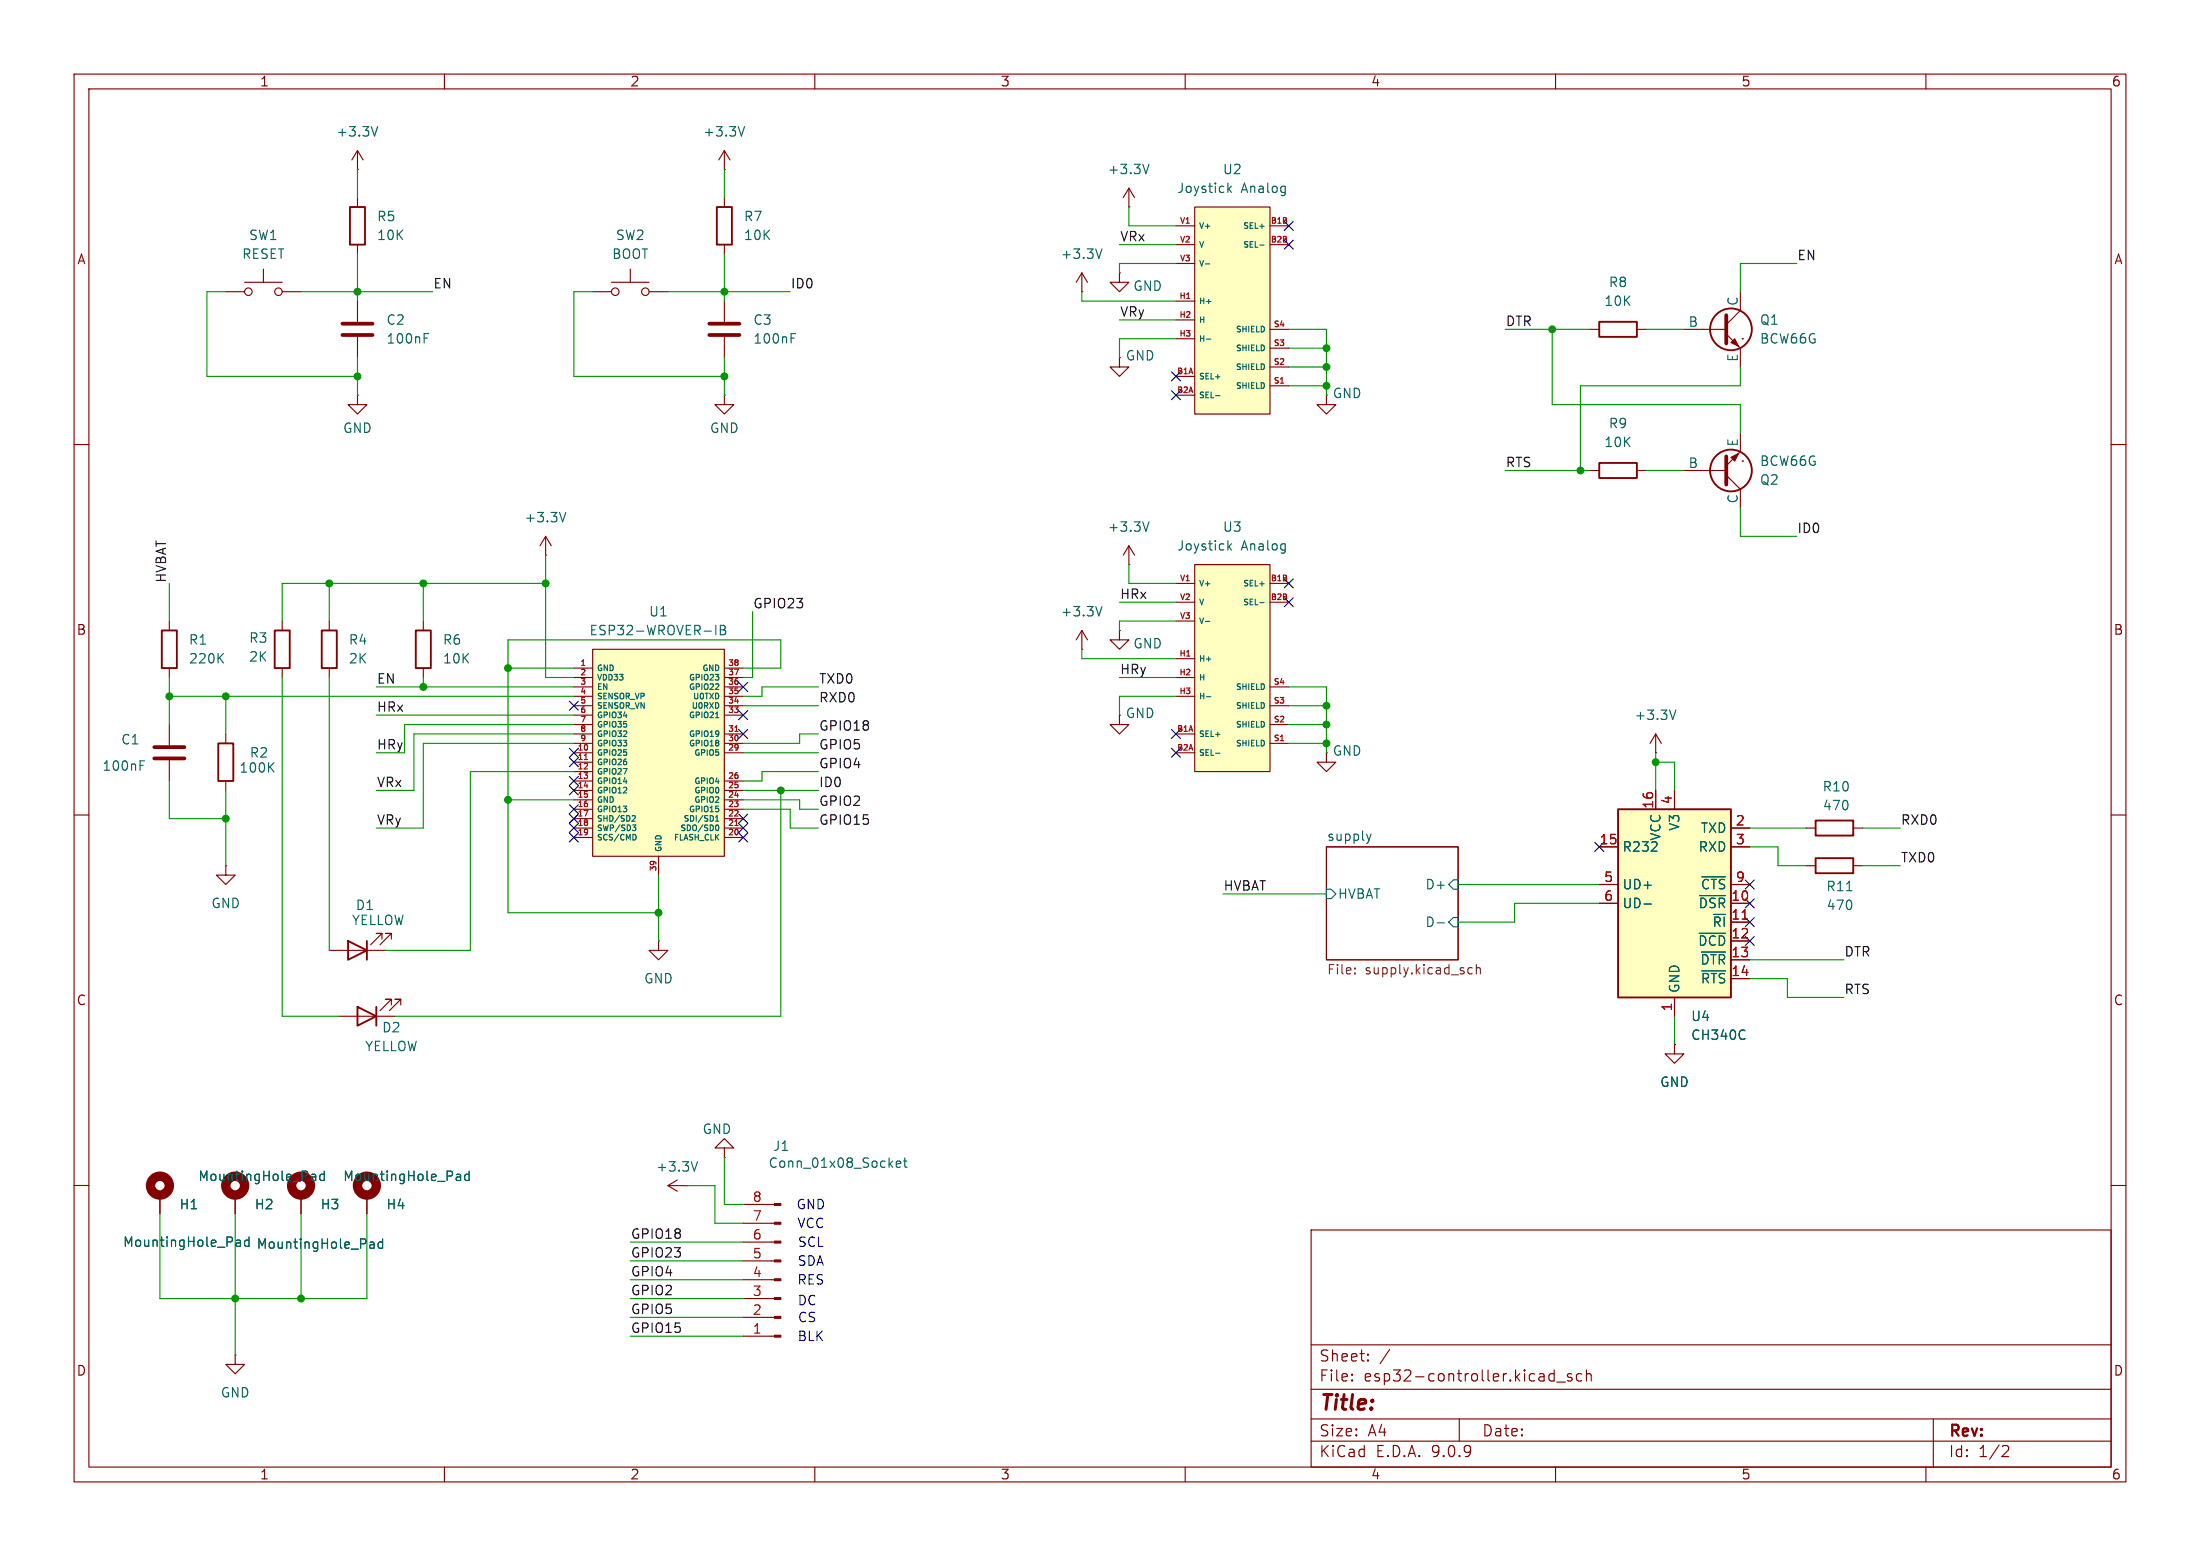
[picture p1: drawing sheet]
<svg xmlns="http://www.w3.org/2000/svg" width="297mm" height="210mm" viewBox="0 0 297 210" stroke-linecap="round" stroke-linejoin="round" font-family="sans-serif">
<g fill="none" stroke="#840000" stroke-width=".15">
<path d="M10 10h277v190h-277zM12 12h273v186h-273zM60 10v2M110 10v2M160 10v2M210 10v2M260 10v2M10 60h2M285 60h2M10 110h2M179.1 114.3h17.7v15.2h-17.7zM285 110h2"/>
<path d="M10 160h2M177 166h108v32h-108zM285 160h2M60 198v2M110 198v2M160 198v2M177 194.5h108M177 191.5h108M177 187.5h108M177 181.5h108M182.5 186.3h.1l-.1 .1M182.5 186.3v.1"/>
<path d="M182.5 185.5v.1M182.5 185.5h.1l-.1 .1M184.7 183.6v.1M184.7 183.6h-.1l.1 .1M184.7 182.8v.1M184.7 182.8h-.1l.1 .1M187.6 182.1l-1.3 2M197 191.5v3M209.4 185.4l.4 .1M209.8 184.9v1.5M209.8 186.3l-.4 .1M210 198v2"/>
<path d="M210.2 186.5h1.1M212.2 185.5l-.4-.1-.2 .2 .1 .2 .5 .2v.1v.2l-.2 .1-.4-.1M213.5 185.5l-.4-.1-.3 .3v.4l.2 .2 .1 .1 .4-.1M214.2 185.5a.37 .37 0 0 1 .6 .1v.8M214.2 184.9v1.5M260 198v2M261 191.5v6.5M270.5 195.1l.5 .1a.41 .41 0 0 1 .1 .5l-.9 .9h1"/>
</g>
<path d="M184.5 112.6l.3 .8M184.8 113.4l-.1 .3M185.1 112.6l-.3 .8M196.2 118.7h.6v1.3h-.6l-.6-.6zM179.1 120h.6l.6 .7-.6 .6h-.6zM194 124.6h1M196.2 123.8h.6v1.3h-.6l-.6-.6z" fill="none" stroke="#006464" stroke-width=".15"/>
<path d="M182.9 131.3v.1M182.9 130.7v.1M198.2 131.3l.2 .1h.4M198.8 130.7l-.4-.1-.2 .1M199.3 130.7l.2-.1 .3 .1 .1 .7M199.3 130.2v1.2" fill="none" stroke="#725600" stroke-width=".15"/>
<path d="M161.3 76.2h10.1v27.9h-10.1z" fill="#ffffc2"/>
<g fill="none" stroke="#840000" stroke-width=".15">
<path d="M151.1 48.3v1.2h1.3l-1.3 1.3-1.2-1.3h1.2M151.1 48.3h.1M158.7 78.7h2.6M161.3 76.2h10.1v27.9h-10.1zM171.4 78.7h2.6M146 87.6h.1M146 85.1l-.7 1.3M146 85.1l.8 1.3M146 85.1v2.5M151.1 85.1v1.3h1.3l-1.3 1.2-1.2-1.2h1.2M151.1 85.1h.1M151.1 96.5v1.3h1.3l-1.3 1.3-1.2-1.3h1.2"/>
<path d="M151.1 96.5h.1M158.7 81.3h2.6M158.7 83.8h2.6M158.7 88.9h2.6M158.7 91.4h2.6M158.7 94h2.6M158.7 99.1h2.6M171.4 81.3h2.6M171.4 92.7h2.6M171.4 95.3h2.6M171.4 97.8h2.6M223.5 99.1l-.7 1.2"/>
<path d="M223.5 99.1l.8 1.2M223.5 99.1v2.5M158.7 101.6h2.6M171.4 100.3h2.6M223.5 101.6h.1"/>
</g>
<path d="M165.8 73v1.2M165.9 73.8l.3 .4M166.2 73.4l-.4 .5M170.1 78.8h.6M148.8 81.9l-.5 1.2M162.7 83.9h.6M162.9 94h.6M170.1 81.3h.6M226.2 95.8l-.4 1.3M164.1 101.7h.6" fill="none" stroke="#006464" stroke-width=".15"/>
<path d="M160.2 88.5h.4" fill="none" stroke="#a90000" stroke-width=".15"/>
<path d="M218.4 109.2h15.3v25.4h-15.3z" fill="#ffffc2"/>
<path d="M47.2 27.9h2.1v5.1h-2.1zM21.8 85.1h2.1v5.1h-2.1zM37.1 85.1h2v5.1h-2zM43.4 85.1h2.1v5.1h-2.1zM56.1 85.1h2.1v5.1h-2.1zM29.5 100.3h2v5.1h-2zM218.4 109.2h15.3v25.4h-15.3zM245.1 110.7h5.1v2.1h-5.1zM245.1 115.8h5.1v2.1h-5.1z" fill="none" stroke="#840000" stroke-width=".25"/>
<g fill="none" stroke="#840000" stroke-width=".15">
<path d="M48.3 22.9h.1M48.3 20.3l-.8 1.3M48.3 20.3l.7 1.3M48.3 20.3v2.6M48.3 26.7v1.2M48.3 33v1.3M146 39.4h.1M146 36.8l-.7 1.3M146 36.8l.8 1.3M146 36.8v2.6M151.1 36.8v1.3h1.3l-1.3 1.3-1.2-1.3h1.2M151.1 36.8h.1"/>
<path d="M152.4 27.9h.1M152.4 25.4v2.5M152.4 25.4l-.8 1.3M152.4 25.4l.8 1.3M48.3 40.6v2.8M48.3 45.5v2.8M97.8 53.3v1.3h1.3l-1.3 1.3-1.3-1.3h1.3M97.8 53.3h.1M97.8 40.6v2.8M97.8 45.5v2.8M179.1 53.3v1.3h1.2l-1.2 1.3-1.3-1.3h1.3M179.1 53.3h.1"/>
<path d="M152.4 76.2h.1M152.4 73.7l-.8 1.2M152.4 73.7l.8 1.2M152.4 73.7v2.5M22.9 83.8v1.3M22.9 90.2v1.2M22.9 97.8v2.8M30.5 99.1v1.2M38.1 83.8v1.3M38.1 90.2v1.2M44.4 83.8v1.3M44.4 90.2v1.2"/>
<path d="M57.1 83.8v1.3M57.1 90.2v1.2M22.9 102.6v2.8M30.5 105.4v1.3M179.1 101.6v1.3h1.2l-1.2 1.2-1.3-1.2h1.3M179.1 101.6h.1M215.9 114.3h2.5M215.9 119.4h2.5M223.5 106.7v2.5M226.1 106.7v2.5M233.7 114.3h2.5M233.7 119.4h2.5"/>
<path d="M233.7 111.8h2.5M243.8 111.8h1.3M243.8 116.8h1.3M250.2 111.8h1.3M250.2 116.8h1.3M215.9 121.9h2.5M226.1 134.6v2.6M233.7 121.9h2.5M233.7 124.5h2.5M233.7 127h2.5M233.7 129.5h2.5M233.7 132.1h2.5"/>
<path d="M31.7 161.3v2.5M40.6 161.3v2.5"/>
</g>
<g fill="none" stroke="#006464" stroke-width=".15">
<path d="M51 17.1l-.4 1.3M148.8 33.6l-.5 1.3M155.1 22.2l-.4 1.2M57.3 45.6h.4M57.3 45h.6M106.8 45.6h.4M106.8 45h.6M155.1 70.4l-.4 1.3M29.6 88.8l.6 .7M30.2 88.2l-.8 .7M18.9 103.3h.4M18.9 102.7h.6"/>
<path d="M36.4 103.5l.6 .7M37 102.9l-.7 .8M229.8 118.3h3.1M222 122h.9M229.4 126h3.5M229.4 120.9h3.5M229.7 128.5h3.2M229.8 131h3.1M235.5 139.1h.1M249.3 120.2h.7M42.2 158.5h.4v.8M42.6 159.3h-.4"/>
<path d="M42.6 158.8h-.4M43.8 158.5h-.4l-.2 .2v.4l.1 .2h.5M43.8 158.1v1.2M235.6 140.2h-.1M50.1 167.6l.3 .1 .1 .8M50.5 168.4l-.4 .1M50.5 167.9l-.4 .1M51.6 167.7l-.3-.1-.3 .3v.3l.2 .2h.4M51.6 167.2v1.3"/>
</g>
<path d="M235.2 124h.7" fill="none" stroke="#a90000" stroke-width=".15"/>
<g fill="none" stroke="#840000" stroke-width="1.3">
<circle cx="31.7" cy="160" r="1.27"/>
<circle cx="40.6" cy="160" r="1.27"/>
</g>
<path d="M46.2 43.7h4.1M46.2 45.2h4.1M95.8 43.7h4M95.8 45.2h4M20.8 100.8h4.1M20.8 102.4h4.1" fill="none" stroke="#840000" stroke-width=".51"/>
<path d="M161.3 27.9h10.1v28h-10.1z" fill="#ffffc2"/>
<g fill="none" stroke="#840000" stroke-width=".15">
<path d="M158.7 30.5h2.6M158.7 33h2.6M158.7 35.6h2.6M161.3 27.9h10.1v28h-10.1zM171.4 30.5h2.6M171.4 33h2.6M158.7 40.6h2.6M158.7 43.2h2.6M158.7 45.7h2.6M158.7 50.8h2.6M158.7 53.3h2.6M171.4 44.5h2.6"/>
<path d="M171.4 47h2.6M171.4 49.5h2.6M171.4 52.1h2.6M44.4 128.3h7.7M45.7 137.2h7.6M51.6 126.7v-.7h-.8h.8l-1.6 1.5M52.8 135.6v-.7h-.7h.7l-1.5 1.5M52.8 126.7v-.7h-.7h.7l-1.5 1.5M54.1 135.6v-.7h-.8h.8l-1.5 1.5M88.9 127v1.3h1.3l-1.3 1.2-1.3-1.2h1.3M88.9 127h.1M91.4 159.3l-1.2 .7"/>
<path d="M97.8 154.9h1.3l-1.3-1.2-1.3 1.2h1.3v1.3M97.8 156.2h.1M49.5 161.3v2.5M90.2 160l1.2 .8M90.2 160h2.5M92.7 160h.1M100.3 177.8h4.2M100.3 175.3h4.2M100.3 172.7h4.2M100.3 170.2h4.2M100.3 167.6h4.2M100.3 165.1h4.2"/>
<path d="M100.3 162.6h4.2M100.3 180.3h4.2"/>
</g>
<g fill="none" stroke="#006464" stroke-width=".15">
<path d="M162.7 35.6h.6M165.8 24.7v1.3M165.9 25.5l.3 .5M166.2 25.1l-.4 .5M170.1 30.5h.6M170.1 33.1h.6M162.9 45.8h.6M164.1 53.4h.6M61.8 158.5h.3l.1 .8M62.2 159.3h-.4M62.2 158.8h-.4M63.3 158.5h-.3l-.3 .2v.4l.1 .2h.5"/>
<path d="M63.3 158.1v1.2M94.2 156.8l-.5 1.3M121 157.1l.6-.1-.1-.2-.3-.1-.2 .2 .1 .6h.4M122 156.7h.4M122.1 156.3v1.1l.1 .1 .2 .1"/>
</g>
<path d="M160.2 40.3h.4" fill="none" stroke="#a90000" stroke-width=".15"/>
<path d="M47 127l2.5 1.3-2.5 1.2zM48.3 135.9l2.5 1.3-2.5 1.2zM49.5 127v2.5M50.8 135.9v2.5" fill="none" stroke="#840000" stroke-width=".25"/>
<circle cx="49.5" cy="160" r="1.27" fill="none" stroke="#840000" stroke-width="1.3"/>
<g fill="#840000" stroke="#840000" stroke-width=".15">
<path d="M104.5 180.2h.9v.3h-.9z"/>
<path d="M104.5 177.7h.9v.2h-.9z"/>
<path d="M104.5 175.1h.9v.3h-.9z"/>
<path d="M104.5 172.6h.9v.2h-.9z"/>
<path d="M104.5 170.1h.9v.2h-.9z"/>
<path d="M104.5 167.5h.9v.3h-.9z"/>
<path d="M104.5 165h.9v.2h-.9z"/>
<path d="M104.5 162.4h.9v.3h-.9z"/>
</g>
<path d="M80 87.6h17.8v28h-17.8z" fill="#ffffc2"/>
<g fill="none" stroke="#840000" stroke-width=".15">
<path d="M30.5 39.4h2.5M33 38.1h5.1M35.6 36.3v1.8M38.1 39.4h2.5M80 39.4h2.5M82.5 38.1h5.1M85.1 36.3v1.8M87.6 39.4h2.6M97.8 22.9h.1M97.8 20.3l-.8 1.3M97.8 20.3l.8 1.3M97.8 20.3v2.6"/>
<path d="M97.8 26.7v1.2M97.8 33v1.3M234.9 39.4v2.5l-1.9 1.9M48.3 53.3v1.3h1.2l-1.2 1.3-1.3-1.3h1.3M48.3 53.3h.1M214.6 44.5h1.3M221 44.5h1.2M227.3 44.5h5.7M233 45.1l1.9 1.9v2.5M234.9 58.4v2.6l-1.9 1.9M235.2 45.7h.1M73.7 74.9h.1"/>
<path d="M73.7 72.4l-.8 1.3M73.7 72.4l.7 1.3M73.7 72.4v2.5M214.6 63.5h1.3M221 63.5h1.2M227.3 63.5h5.7M233 64.1l1.9 1.9v2.6M235.2 62.2h.1M77.5 90.2h2.5M77.5 91.4h2.5M77.5 92.7h2.5M77.5 94h2.5"/>
<path d="M77.5 95.3h2.5M77.5 96.5h2.5M77.5 97.8h2.5M77.5 99.1h2.5M80 87.6h17.8v28h-17.8zM97.8 90.2h2.5M97.8 91.4h2.5M97.8 92.7h2.5M97.8 94h2.5M97.8 95.3h2.5M97.8 96.5h2.5M97.8 99.1h2.5"/>
<path d="M30.5 116.8v1.3h1.2l-1.2 1.3-1.3-1.3h1.3M30.5 116.8h.1M77.5 100.3h2.5M77.5 101.6h2.5M77.5 102.9h2.5M77.5 104.1h2.5M77.5 105.4h2.5M77.5 106.7h2.5M77.5 108h2.5M77.5 109.2h2.5M77.5 110.5h2.5M77.5 111.8h2.5"/>
<path d="M77.5 113h2.5M88.9 115.6v2.5M97.8 100.3h2.5M97.8 101.6h2.5M97.8 105.4h2.5M97.8 106.7h2.5M97.8 108h2.5M97.8 109.2h2.5M97.8 110.5h2.5M97.8 111.8h2.5M97.8 113h2.5M215.9 114.3h2.5"/>
<path d="M215.9 119.4h2.5M223.5 106.7v2.5M226.1 106.7v2.5M233.7 111.8h2.5M233.7 114.3h2.5M233.7 119.4h2.5M215.9 121.9h2.5M226.1 134.6v2.6M233.7 121.9h2.5M233.7 124.5h2.5M233.7 127h2.5M233.7 129.5h2.5"/>
<path d="M233.7 132.1h2.5M226.1 141v1.2h1.2l-1.2 1.3-1.3-1.3h1.3M226.1 141h.1M21.6 161.3v2.5M31.7 161.3v2.5M40.6 161.3v2.5M49.5 161.3v2.5M31.7 182.9v1.3h1.3l-1.3 1.2-1.2-1.2h1.2M31.7 182.9h.1"/>
<circle cx="33.5" cy="39.4" r=".51"/>
<circle cx="37.6" cy="39.4" r=".51"/>
<circle cx="83.1" cy="39.4" r=".51"/>
<circle cx="87.1" cy="39.4" r=".51"/>
</g>
<path d="M99.2 98.7h.4M78.9 102.5h.4M99.2 111.4h.4M235.2 124h.7" fill="none" stroke="#a90000" stroke-width=".15"/>
<g fill="none" stroke="#006464" stroke-width=".15">
<path d="M100.5 17.1l-.4 1.3M76.4 69.2l-.4 1.2M96.6 96.9h.4M96.6 84.4v1.3M97 91.4v.3M97 92.4v.2l-.4 .5h.4M97 98.7v.5M97 100v.2M97 91l-.2 .3M97 99h.1M97.2 84.4h.5l.2 .1v.3l-.2 .2a.34 .34 0 0 1 .3 .3 .34 .34 0 0 1-.3 .4h-.5zM97.2 85h.5"/>
<path d="M85.4 110.1h.2l.2 .2-.5 .5h.5M85.4 111.3h.4l-.2 .3 .2 .1v.3l-.1 .1h-.2M85.6 112.6a.41 .41 0 0 1 .3 .4 .41 .41 0 0 1-.3 .4M96.6 110.8h.4M96.6 111.5l.2-.2a.41 .41 0 0 1 .2 .4 .41 .41 0 0 1-.2 .4l-.2-.1M96.7 110.2l-.1 .1M96.8 110.1v.7M97 100.3v.3M97 109.2v.3M229.8 118.3h3.1M222 122h.9M229.4 126h3.5"/>
<path d="M229.4 120.9h3.5M229.7 128.5h3.2M229.8 131h3.1M235.5 139.1h.1M42.2 158.5h.4v.8M42.6 159.3h-.4M42.6 158.8h-.4M43.8 158.5h-.4l-.2 .2v.4l.1 .2h.5M43.8 158.1v1.2M61.8 158.5h.3l.1 .8M62.2 159.3h-.4M62.2 158.8h-.4"/>
<path d="M63.3 158.5h-.3l-.3 .2v.4l.1 .2h.5M63.3 158.1v1.2M235.6 140.2h-.1M32 167.4h.3l.2 .2v.6M32.5 168.2h-.5M32.5 167.7h-.5M33.6 167.4h-.3l-.3 .2v.4l.1 .2h.5M33.6 166.9v1.3M50.1 167.6l.3 .1 .1 .8M50.5 168.4l-.4 .1M50.5 167.9l-.4 .1M51.6 167.7l-.3-.1-.3 .3v.3l.2 .2h.4"/>
<path d="M51.6 167.2v1.3"/>
</g>
<path d="M233 42.5v3.9M233 61.6v3.8" fill="none" stroke="#840000" stroke-width=".51"/>
<g fill="none" stroke="#840000" stroke-width=".25">
<path d="M96.8 27.9h2v5.1h-2zM215.9 43.4h5.1v2.1h-5.1zM215.9 62.5h5.1v2h-5.1z"/>
<circle cx="233.7" cy="44.4" r="2.82"/>
<circle cx="233.7" cy="63.5" r="2.82"/>
</g>
<g fill="#840000" stroke="#840000" stroke-width=".15">
<path d="M233.7 61.7l1-.5-.5 1z"/>
<path d="M233.7 46.2l.5-.5 .5 1z"/>
</g>
<circle cx="21.6" cy="160" r="1.27" fill="none" stroke="#840000" stroke-width="1.3"/>
<g fill="none" stroke="#009600" stroke-width=".15">
<path d="M30.5 39.4h-2.6v11.4h20.4M40.6 39.4h17.8M48.3 22.9v3.8M48.3 34.3v6.3M80 39.4h-2.5v11.4h20.3M90.2 39.4h16.5M97.8 22.9v3.8M97.8 34.3v6.3M146 39.4v1.2h12.7M151.1 33h7.6M152.4 27.9v2.6h6.3M158.7 35.6h-7.6v1.2"/>
<path d="M242.6 35.6h-7.7v3.8M48.3 48.3v5M97.8 48.3v5M151.1 43.2h7.6M158.7 45.7h-7.6v2.6M174 44.5h5.1v8.8M174 47h5.1M174 49.5h5.1M174 52.1h5.1M203.2 44.5h11.4M209.5 44.5v10.1h25.4v3.8M222.2 44.5h5.1"/>
<path d="M234.9 49.5v2.6h-21.5v11.4M22.9 78.7v5.1M44.4 78.7v5.1M57.1 78.7v5.1M73.7 74.9v16.5h3.8M73.7 78.7h-35.6v5.1M152.4 76.2v2.5h6.3M203.2 63.5h11.4M222.2 63.5h5.1M234.9 68.6v3.8h7.7M22.9 94h54.6M22.9 91.4v6.4"/>
<path d="M30.5 94v5.1M38.1 91.4v45.8h7.6M44.4 91.4v36.9M50.8 92.7h26.7M50.8 96.5h26.7M57.1 91.4v1.3M68.6 90.2h8.9M77.5 99.1h-21.6v7.6h-5.1M77.5 97.8h-22.9v3.8h-3.8M100.3 90.2h5.1v-3.8h-36.8v36.8h20.3M100.3 95.3h10.2M101.6 82.6v8.8h-1.3"/>
<path d="M110.5 92.7h-7.6v1.3h-2.6M110.5 99.1h-2.6v1.2h-7.6M146 87.6v1.3h12.7M151.1 91.4h7.6M151.1 81.3h7.6M158.7 94h-7.6v2.5M158.7 83.8h-7.6v1.3M174 92.7h5.1v8.9M174 97.8h5.1M174 95.3h5.1M22.9 105.4v5.1h7.6M30.5 106.7v10.1"/>
<path d="M68.6 108h8.9M77.5 104.1h-14v24.2h-11.4M77.5 100.3h-20.4v11.5h-6.3M88.9 118.1v8.9M100.3 108h7.6v1.2h2.6M100.3 106.7h10.2M100.3 109.2h6.4v2.6h3.8M100.3 101.6h10.2M105.4 106.7v30.5h-52.1M110.5 104.1h-7.6v1.3h-2.6M174 100.3h5.1M196.8 119.4h19.1"/>
<path d="M223.5 101.6v5.1M223.5 102.9h2.6v3.8M236.2 111.8h7.6M236.2 114.3h3.8v2.5h3.8M251.5 111.8h5M251.5 116.8h5M165.1 120.7h14M215.9 121.9h-11.4v2.6h-7.7M226.1 137.2v3.8M236.2 132.1h5.1v2.5h7.6M236.2 129.5h12.7M97.8 156.2v6.4h2.5"/>
<path d="M21.6 163.8v11.5h27.9v-11.5M31.7 163.8v19.1M40.6 163.8v11.5M85.1 175.3h15.2M85.1 172.7h15.2M85.1 177.8h15.2M85.1 167.6h15.2M85.1 170.2h15.2M92.7 160h3.8v5.1h3.8M85.1 180.3h15.2"/>
</g>
<g fill="none" stroke="#000084" stroke-width=".15">
<path d="M173.4 32.4l1.2 1.2M173.4 29.9l1.2 1.2M174.6 32.4l-1.2 1.2M174.6 29.9l-1.2 1.2M158.1 52.7l1.3 1.2M158.1 50.2l1.3 1.2M159.4 52.7l-1.3 1.2M159.4 50.2l-1.3 1.2M173.4 78.1l1.2 1.2M174.6 78.1l-1.2 1.2M76.9 94.6l1.2 1.3M78.1 94.6l-1.2 1.3"/>
<path d="M99.7 95.9l1.2 1.2M99.7 98.5l1.2 1.2M99.7 92.1l1.2 1.2M100.9 95.9l-1.2 1.2M100.9 98.5l-1.2 1.2M100.9 92.1l-1.2 1.2M158.1 98.5l1.3 1.2M159.4 98.5l-1.3 1.2M173.4 80.7l1.2 1.2M174.6 80.7l-1.2 1.2M76.9 112.4l1.2 1.2M76.9 109.9l1.2 1.2"/>
<path d="M76.9 111.2l1.2 1.2M76.9 108.6l1.2 1.2M76.9 104.8l1.2 1.2M76.9 106.1l1.2 1.2M76.9 102.3l1.2 1.2M76.9 101l1.2 1.2M78.1 112.4l-1.2 1.2M78.1 109.9l-1.2 1.2M78.1 111.2l-1.2 1.2M78.1 108.6l-1.2 1.2M78.1 104.8l-1.2 1.2M78.1 106.1l-1.2 1.2"/>
<path d="M78.1 102.3l-1.2 1.2M78.1 101l-1.2 1.2M99.7 111.2l1.2 1.2M99.7 112.4l1.2 1.2M99.7 109.9l1.2 1.2M100.9 111.2l-1.2 1.2M100.9 112.4l-1.2 1.2M100.9 109.9l-1.2 1.2M158.1 101l1.3 1.2M159.4 101l-1.3 1.2M215.3 113.7l1.2 1.2M216.5 113.7l-1.2 1.2"/>
<path d="M235.6 118.8l1.2 1.2M236.8 118.8l-1.2 1.2M235.6 121.3l1.2 1.2M235.6 126.4l1.2 1.2M235.6 123.9l1.2 1.2M236.8 121.3l-1.2 1.2M236.8 126.4l-1.2 1.2M236.8 123.9l-1.2 1.2"/>
</g>
<g fill="#009600" stroke="#009600" stroke-width=".15">
<circle cx="179.1" cy="95.3" r=".46"/>
<circle cx="179.1" cy="100.3" r=".46"/>
<circle cx="179.1" cy="97.8" r=".46"/>
<circle cx="105.4" cy="106.7" r=".46"/>
<circle cx="88.9" cy="123.2" r=".46"/>
<circle cx="223.5" cy="102.9" r=".46"/>
<circle cx="179.1" cy="49.5" r=".46"/>
<circle cx="179.1" cy="52.1" r=".46"/>
<circle cx="179.1" cy="47" r=".46"/>
<circle cx="213.4" cy="63.5" r=".46"/>
<circle cx="209.5" cy="44.5" r=".46"/>
<circle cx="68.6" cy="108" r=".46"/>
<circle cx="68.6" cy="90.2" r=".46"/>
<circle cx="73.7" cy="78.7" r=".46"/>
<circle cx="57.1" cy="92.7" r=".46"/>
<circle cx="97.8" cy="39.4" r=".46"/>
<circle cx="48.3" cy="50.8" r=".46"/>
<circle cx="48.3" cy="39.4" r=".46"/>
<circle cx="97.8" cy="50.8" r=".46"/>
<circle cx="44.4" cy="78.7" r=".46"/>
<circle cx="57.1" cy="78.7" r=".46"/>
<circle cx="30.5" cy="94" r=".46"/>
<circle cx="22.9" cy="94" r=".46"/>
<circle cx="30.5" cy="110.5" r=".46"/>
<circle cx="40.6" cy="175.3" r=".46"/>
<circle cx="31.7" cy="175.3" r=".46"/>
</g>
<text font-size="2.8" fill="#840000" x="178" y="190.9">Title:</text>
<g font-size="2.1" fill="#840000">
<text x="178" y="184">Sheet:</text>
<text x="178" y="186.7">File:</text>
<text x="184.1" y="186.7">esp32-controller.kicad_sch</text>
<text x="178" y="196.9">KiCad</text>
<text x="178" y="194.1">Size:</text>
<text x="184.7" y="194.1">A4</text>
<text x="185.7" y="196.9">E.D.A.</text>
<text x="193.3" y="196.9">9.0.9</text>
<text x="200" y="194.1">Date:</text>
<text x="263" y="194.3">Rev:</text>
<text x="263" y="196.9">Id:</text>
<text x="267.1" y="196.9">1/2</text>
</g>
<g font-size="1.8" fill="#840000">
<text x="35" y="11.9">1</text>
<text x="85" y="11.9">2</text>
<text x="135" y="11.9">3</text>
<text x="185" y="11.9">4</text>
<text x="235" y="11.9">5</text>
<text x="285" y="11.9">6</text>
<text x="10.3" y="35.9">A</text>
<text x="285.3" y="35.9">A</text>
<text x="10.3" y="85.9">B</text>
<text x="285.3" y="85.9">B</text>
<text x="10.3" y="135.9">C</text>
<text x="285.3" y="135.9">C</text>
<text x="10.3" y="185.9">D</text>
<text x="285.3" y="185.9">D</text>
<text x="35" y="199.9">1</text>
<text x="85" y="199.9">2</text>
<text x="135" y="199.9">3</text>
<text x="185" y="199.9">4</text>
<text x="235" y="199.9">5</text>
<text x="285" y="199.9">6</text>
</g>
<g font-size="1.8" fill="#006464">
<text x="45.3" y="18.6">+3.3V</text>
<text x="94.8" y="18.6">+3.3V</text>
<text x="149.5" y="23.7">+3.3V</text>
<text x="165" y="23.7">U2</text>
<text x="158.8" y="26.3">Joystick</text>
<text x="167.6" y="26.3">Analog</text>
<text x="32.6" y="35.2">RESET</text>
<text x="33.5" y="32.6">SW1</text>
<text x="50.8" y="30.1">R5</text>
<text x="50.8" y="32.6">10K</text>
<text x="82.5" y="35.2">BOOT</text>
<text x="83.1" y="32.6">SW2</text>
<text x="100.3" y="30.1">R7</text>
<text x="100.3" y="32.6">10K</text>
<text x="143.1" y="35.2">+3.3V</text>
<text x="152.9" y="39.5">GND</text>
<text x="216.5" y="41.5">10K</text>
<text x="217.1" y="39">R8</text>
<text x="234.7" y="41.4" transform="rotate(-90 234.7 41.4)">C</text>
<text x="52.1" y="44">C2</text>
<text x="52.1" y="46.6">100nF</text>
<text x="101.6" y="44">C3</text>
<text x="101.6" y="46.6">100nF</text>
<text x="227.9" y="44.2">B</text>
<text x="237.5" y="44">Q1</text>
<text x="237.5" y="46.6">BCW66G</text>
<text x="151.9" y="48.9">GND</text>
<text x="179.8" y="53.9">GND</text>
<text x="234.7" y="48.9" transform="rotate(-90 234.7 48.9)">E</text>
<text x="46.2" y="58.6">GND</text>
<text x="95.8" y="58.6">GND</text>
<text x="217.1" y="58">R9</text>
<text x="216.5" y="60.6">10K</text>
<text x="227.9" y="63.2">B</text>
<text x="234.7" y="60.4" transform="rotate(-90 234.7 60.4)">E</text>
<text x="237.5" y="65.6">Q2</text>
<text x="237.5" y="63.1">BCW66G</text>
<text x="70.7" y="70.7">+3.3V</text>
<text x="149.5" y="72">+3.3V</text>
<text x="165" y="72">U3</text>
<text x="234.7" y="68" transform="rotate(-90 234.7 68)">C</text>
<text x="158.8" y="74.5">Joystick</text>
<text x="167.6" y="74.5">Analog</text>
<text x="87.5" y="83.4">U1</text>
<text x="143.1" y="83.4">+3.3V</text>
<text x="25.4" y="87.2">R1</text>
<text x="25.4" y="89.8">220K</text>
<text x="33.5" y="87">R3</text>
<text x="33.5" y="89.5">2K</text>
<text x="47" y="87.2">R4</text>
<text x="47" y="89.8">2K</text>
<text x="59.7" y="87.2">R6</text>
<text x="59.7" y="89.8">10K</text>
<text x="79.5" y="86">ESP32-WROVER-IB</text>
<text x="152.9" y="87.7">GND</text>
<text x="16.3" y="100.7">C1</text>
<text x="151.9" y="97.1">GND</text>
<text x="220.6" y="97.4">+3.3V</text>
<text x="13.7" y="104.2">100nF</text>
<text x="32.2" y="104.5">100K</text>
<text x="33.6" y="102.5">R2</text>
<text x="179.8" y="102.2">GND</text>
<text x="246" y="107">R10</text>
<text x="179.1" y="113.6">supply</text>
<text x="224.4" y="113.6" transform="rotate(-90 224.4 113.6)">VCC</text>
<text x="226.9" y="112.2" transform="rotate(-90 226.9 112.2)">V3</text>
<text x="229.5" y="112.6">TXD</text>
<text x="246" y="109.6">470</text>
<text x="218.9" y="115.2">R232</text>
<text x="229.2" y="115.2">RXD</text>
<text x="28.4" y="122.8">GND</text>
<text x="47.4" y="125.1">YELLOW</text>
<text x="47.9" y="123">D1</text>
<text x="180.5" y="121.5">HVBAT</text>
<text x="192.3" y="120.2">D+</text>
<text x="192.3" y="125.3">D-</text>
<text x="218.9" y="120.2">UD+</text>
<text x="218.9" y="122.8">UD-</text>
<text x="229.2" y="122.8">~{DSR}</text>
<text x="229.5" y="120.2">~{CTS}</text>
<text x="231.1" y="125.3">~{RI}</text>
<text x="246.5" y="120.5">R11</text>
<text x="246.5" y="123">470</text>
<text x="229.2" y="127.9">~{DCD}</text>
<text x="229.5" y="130.4">~{DTR}</text>
<text x="86.9" y="132.9">GND</text>
<text x="226.9" y="134.1" transform="rotate(-90 226.9 134.1)">GND</text>
<text x="229.5" y="132.9">~{RTS}</text>
<text x="49.2" y="142.1">YELLOW</text>
<text x="51.5" y="139.5">D2</text>
<text x="228.2" y="138">U4</text>
<text x="228.2" y="140.6">CH340C</text>
<text x="224" y="146.9">GND</text>
<text x="94.8" y="153.3">GND</text>
<text x="104.3" y="155.5">J1</text>
<text x="26.7" y="159.6">MountingHole_Pad</text>
<text x="46.2" y="159.6">MountingHole_Pad</text>
<text x="88.5" y="158.3">+3.3V</text>
<text x="103.7" y="157.8">Conn_01x08_Socket</text>
<text x="24.1" y="163.4">H1</text>
<text x="34.3" y="163.4">H2</text>
<text x="43.2" y="163.4">H3</text>
<text x="52.1" y="163.4">H4</text>
<text x="16.5" y="168.5">MountingHole_Pad</text>
<text x="34.6" y="168.8">MountingHole_Pad</text>
<text x="29.7" y="188.8">GND</text>
</g>
<g font-size="1.8" fill="#0f0f0f">
<text x="151.1" y="32.7">VRx</text>
<text x="242.6" y="35.2">EN</text>
<text x="58.4" y="39">EN</text>
<text x="106.7" y="39">ID0</text>
<text x="151.1" y="42.8">VRy</text>
<text x="203.2" y="44.1">DTR</text>
<text x="203.2" y="63.2">RTS</text>
<text x="242.6" y="72">ID0</text>
<text x="22.5" y="78.7" transform="rotate(-90 22.5 78.7)">HVBAT</text>
<text x="101.6" y="82.2">GPIO23</text>
<text x="151.1" y="80.9">HRx</text>
<text x="50.8" y="92.4">EN</text>
<text x="110.5" y="92.4">TXD0</text>
<text x="110.5" y="94.9">RXD0</text>
<text x="151.1" y="91.1">HRy</text>
<text x="50.8" y="96.2">HRx</text>
<text x="50.8" y="101.3">HRy</text>
<text x="110.5" y="101.3">GPIO5</text>
<text x="110.5" y="98.7">GPIO18</text>
<text x="50.8" y="106.3">VRx</text>
<text x="110.5" y="103.8">GPIO4</text>
<text x="110.5" y="106.3">ID0</text>
<text x="50.8" y="111.4">VRy</text>
<text x="110.5" y="108.9">GPIO2</text>
<text x="110.5" y="111.4">GPIO15</text>
<text x="256.5" y="111.4">RXD0</text>
<text x="256.5" y="116.5">TXD0</text>
<text x="165.1" y="120.3">HVBAT</text>
<text x="248.9" y="129.2">DTR</text>
<text x="248.9" y="134.3">RTS</text>
<text x="85.1" y="167.3">GPIO18</text>
<text x="85.1" y="172.4">GPIO4</text>
<text x="85.1" y="169.8">GPIO23</text>
<text x="85.1" y="180">GPIO15</text>
<text x="85.1" y="174.9">GPIO2</text>
<text x="85.1" y="177.5">GPIO5</text>
</g>
<g font-size="1.8" fill="#a90000">
<text x="223.3" y="109.3" transform="rotate(-90 223.3 109.3)">16</text>
<text x="225.8" y="108.7" transform="rotate(-90 225.8 108.7)">4</text>
<text x="234.2" y="111.5">2</text>
<text x="215.9" y="114">15</text>
<text x="216.5" y="119.1">5</text>
<text x="234.2" y="114">3</text>
<text x="234.2" y="119.1">9</text>
<text x="216.5" y="121.7">6</text>
<text x="233.6" y="121.7">10</text>
<text x="233.6" y="124.2">11</text>
<text x="233.6" y="126.7">12</text>
<text x="233.6" y="129.3">13</text>
<text x="233.6" y="131.8">14</text>
<text x="225.8" y="136.6" transform="rotate(-90 225.8 136.6)">1</text>
<text x="101.5" y="167.4">6</text>
<text x="101.5" y="164.8">7</text>
<text x="101.5" y="162.3">8</text>
<text x="101.5" y="172.5">4</text>
<text x="101.5" y="169.9">5</text>
<text x="101.5" y="177.5">2</text>
<text x="101.5" y="175">3</text>
<text x="101.5" y="180.1">1</text>
</g>
<g font-size="1.8" fill="#725600">
<text x="179.1" y="131.9">File:</text>
<text x="184.3" y="131.9">supply.kicad_sch</text>
</g>
<g font-size="1.8" fill="#0000c2">
<text x="107.4" y="163.4">GND</text>
<text x="107.6" y="166">VCC</text>
<text x="107.6" y="173.6">RES</text>
<text x="107.6" y="171">SDA</text>
<text x="107.6" y="168.5">SCL</text>
<text x="107.6" y="176.4">DC</text>
<text x="107.6" y="178.7">CS</text>
<text x="107.6" y="181.2">BLK</text>
</g>
<g font-size="1.1" fill="#a90000">
<text x="159.2" y="30.2">V1</text>
<text x="159.2" y="32.8">V2</text>
<text x="159.2" y="35.3">V3</text>
<text x="171.4" y="30.2">B1B</text>
<text x="171.4" y="32.8">B2B</text>
<text x="159.1" y="40.4">H1</text>
<text x="159.1" y="42.9">H2</text>
<text x="159.1" y="45.5">H3</text>
<text x="171.8" y="44.2">S4</text>
<text x="171.8" y="46.7">S3</text>
<text x="158.8" y="50.5">B1A</text>
<text x="158.8" y="53.1">B2A</text>
<text x="171.8" y="49.3">S2</text>
<text x="171.8" y="51.8">S1</text>
<text x="159.2" y="78.5">V1</text>
<text x="159.2" y="81">V2</text>
<text x="159.2" y="83.6">V3</text>
<text x="171.4" y="78.5">B1B</text>
<text x="171.4" y="81">B2B</text>
<text x="78.2" y="89.9">1</text>
<text x="98.2" y="89.9">38</text>
<text x="159.1" y="88.6">H1</text>
<text x="78.2" y="91.2">2</text>
<text x="78.2" y="92.5">3</text>
<text x="78.2" y="93.7">4</text>
<text x="78.2" y="95">5</text>
<text x="98.2" y="91.2">37</text>
<text x="98.2" y="92.5">36</text>
<text x="98.2" y="93.7">35</text>
<text x="98.2" y="95">34</text>
<text x="159.1" y="91.2">H2</text>
<text x="159.1" y="93.7">H3</text>
<text x="171.8" y="92.5">S4</text>
<text x="171.8" y="95">S3</text>
<text x="77.9" y="101.3">10</text>
<text x="78.2" y="96.3">6</text>
<text x="78.2" y="97.5">7</text>
<text x="78.2" y="98.8">8</text>
<text x="78.2" y="100.1">9</text>
<text x="98.2" y="96.3">33</text>
<text x="98.2" y="98.8">31</text>
<text x="98.2" y="100.1">30</text>
<text x="98.2" y="101.3">29</text>
<text x="158.8" y="98.8">B1A</text>
<text x="158.8" y="101.3">B2A</text>
<text x="171.8" y="97.5">S2</text>
<text x="171.8" y="100.1">S1</text>
<text x="77.9" y="102.6">11</text>
<text x="77.9" y="103.9">12</text>
<text x="77.9" y="105.2">13</text>
<text x="77.9" y="106.4">14</text>
<text x="77.9" y="107.7">15</text>
<text x="98.2" y="105.2">26</text>
<text x="98.2" y="106.4">25</text>
<text x="98.2" y="107.7">24</text>
<text x="77.9" y="109">16</text>
<text x="77.9" y="110.2">17</text>
<text x="77.9" y="111.5">18</text>
<text x="77.9" y="112.8">19</text>
<text x="98.2" y="109">23</text>
<text x="98.2" y="110.2">22</text>
<text x="98.2" y="111.5">21</text>
<text x="98.2" y="112.8">20</text>
<text x="88.6" y="117.7" transform="rotate(-90 88.6 117.7)">39</text>
</g>
<g font-size="1.1" fill="#006464">
<text x="161.8" y="31.1">V+</text>
<text x="161.8" y="33.6">V</text>
<text x="167.7" y="31.1">SEL+</text>
<text x="167.7" y="33.6">SEL-</text>
<text x="161.8" y="36.2">V-</text>
<text x="161.8" y="41.2">H+</text>
<text x="161.8" y="43.8">H</text>
<text x="161.8" y="46.3">H-</text>
<text x="166.7" y="45.1">SHIELD</text>
<text x="166.7" y="47.6">SHIELD</text>
<text x="161.8" y="51.4">SEL+</text>
<text x="161.8" y="53.9">SEL-</text>
<text x="166.7" y="50.1">SHIELD</text>
<text x="166.7" y="52.7">SHIELD</text>
<text x="161.8" y="79.3">V+</text>
<text x="161.8" y="81.9">V</text>
<text x="167.7" y="79.3">SEL+</text>
<text x="167.7" y="81.9">SEL-</text>
<text x="161.8" y="84.4">V-</text>
<text x="161.8" y="89.5">H+</text>
<text x="80.5" y="90.8">GND</text>
<text x="80.5" y="92">VDD33</text>
<text x="80.5" y="93.3">EN</text>
<text x="80.5" y="94.6">SENSOR_VP</text>
<text x="80.5" y="95.9">SENSOR_VN</text>
<text x="92.8" y="92">GPIO23</text>
<text x="92.8" y="93.3">GPIO22</text>
<text x="93.2" y="95.9">U0RXD</text>
<text x="93.4" y="94.6">U0TXD</text>
<text x="94.7" y="90.8">GND</text>
<text x="161.8" y="92">H</text>
<text x="161.8" y="94.6">H-</text>
<text x="166.7" y="93.3">SHIELD</text>
<text x="166.7" y="95.9">SHIELD</text>
<text x="80.5" y="97.1">GPIO34</text>
<text x="80.5" y="98.4">GPIO35</text>
<text x="80.5" y="99.7">GPIO32</text>
<text x="80.5" y="100.9">GPIO33</text>
<text x="92.8" y="97.1">GPIO21</text>
<text x="92.8" y="99.7">GPIO19</text>
<text x="92.8" y="100.9">GPIO18</text>
<text x="161.8" y="99.7">SEL+</text>
<text x="166.7" y="98.4">SHIELD</text>
<text x="166.7" y="100.9">SHIELD</text>
<text x="80.5" y="102.2">GPIO25</text>
<text x="80.5" y="103.5">GPIO26</text>
<text x="80.5" y="104.7">GPIO27</text>
<text x="80.5" y="106">GPIO14</text>
<text x="80.5" y="107.3">GPIO12</text>
<text x="93.6" y="102.2">GPIO5</text>
<text x="93.6" y="106">GPIO4</text>
<text x="93.6" y="107.3">GPIO0</text>
<text x="161.8" y="102.2">SEL-</text>
<text x="80.5" y="108.6">GND</text>
<text x="80.5" y="109.8">GPIO13</text>
<text x="80.5" y="111.1">SHD/SD2</text>
<text x="80.5" y="112.4">SWP/SD3</text>
<text x="80.5" y="113.6">SCS/CMD</text>
<text x="90.8" y="113.6">FLASH_CLK</text>
<text x="91.7" y="112.4">SDO/SD0</text>
<text x="92.1" y="111.1">SDI/SD1</text>
<text x="92.8" y="109.8">GPIO15</text>
<text x="93.6" y="108.6">GPIO2</text>
<text x="89.5" y="115.1" transform="rotate(-90 89.5 115.1)">GND</text>
</g>
</svg>
